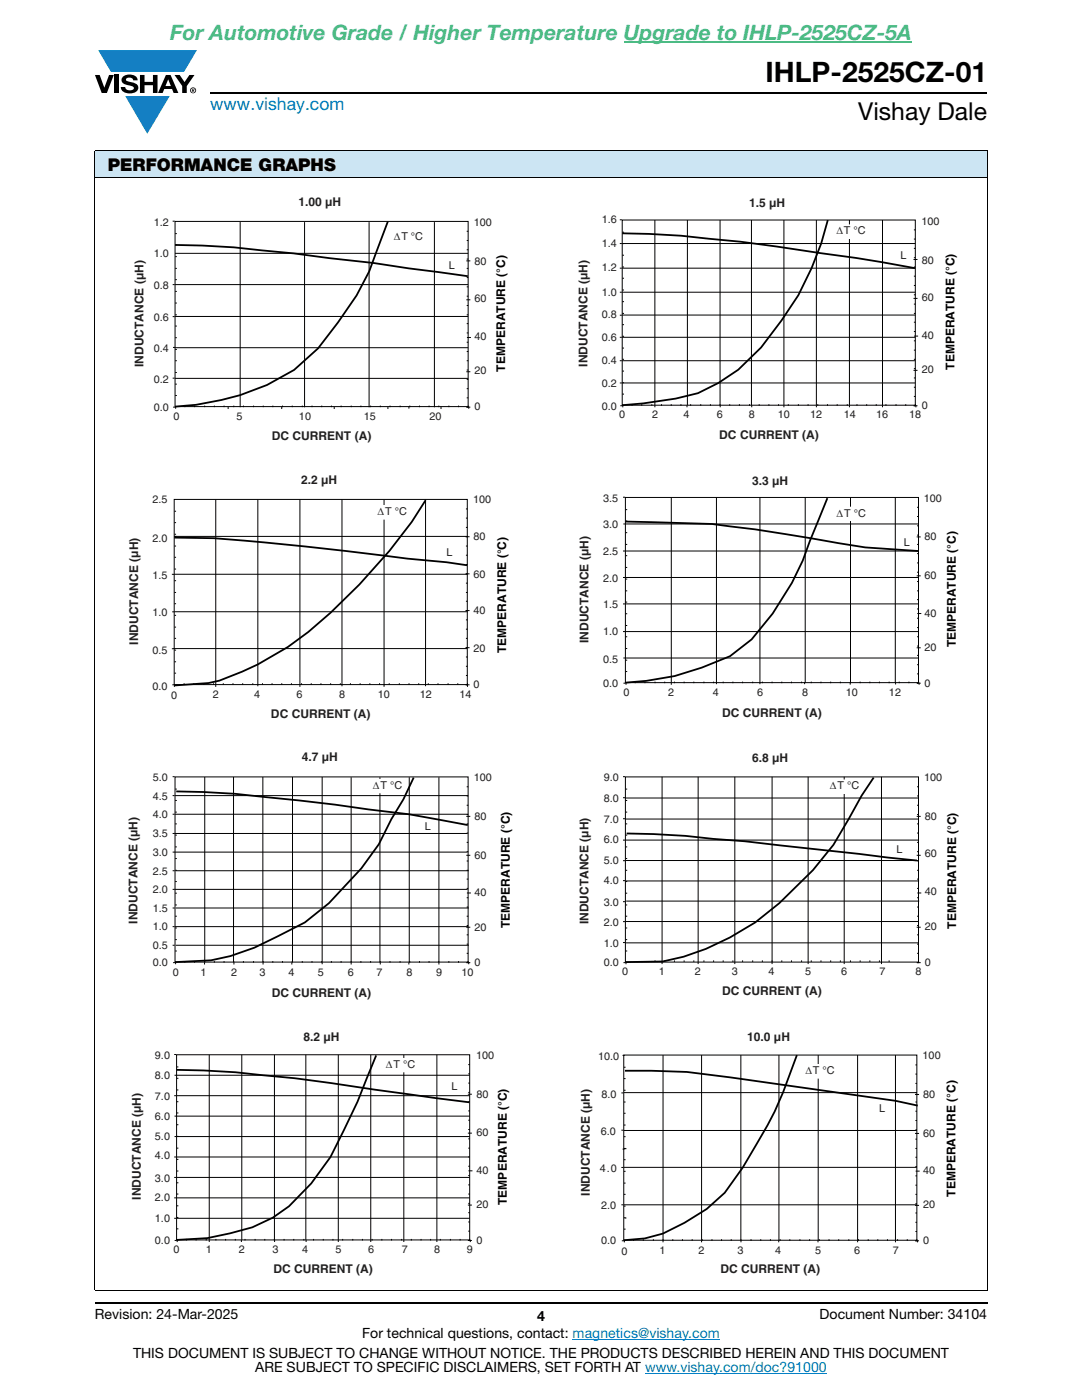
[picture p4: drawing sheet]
<svg xmlns="http://www.w3.org/2000/svg" width="216mm" height="279mm" viewBox="0 0 216 279" stroke-linecap="round" stroke-linejoin="round" font-family="sans-serif">
<g fill="#147fc3">
<path d="M19.6 10h19.7l-2.6 4.3h-1.1h-13.5z"/>
<path d="M25 19.2h8.9l-4.5 7.5z"/>
</g>
<g fill="#000">
<path d="M18.9 15h1l.9 2.5 1-2.5h.9l-1.4 3.6h-1zM22.9 15h.9v3.6h-.9zM24.6 15.3a2.1 2.1 0 0 1 2.8 .3l.1 .4h-.9a.79 .79 0 0 0-.7-.5 .79 .79 0 0 0-.8 .4l.3 .3 1 .2a1.08 1.08 0 0 1 1.2 1 1.08 1.08 0 0 1-1.1 1.2 1.73 1.73 0 0 1-2.4-1.2h.9a.96 .96 0 0 0 .8 .6 .96 .96 0 0 0 .9-.4 1.31 1.31 0 0 0-1.2-.6 1.03 1.03 0 0 1-1.1-.6 1.03 1.03 0 0 1 .2-1.1zM27.9 15h.9v1.3h1.7v-1.3h.9v3.6h-.9v-1.6h-1.7v1.6h-.9zM34.8 15h1.1l.9 1.4 1-1.4h1l-1.5 2.2v1.4h-.9v-1.4z"/>
<path d="M33.6 15.9l.5 1.3h-1.1zM33.1 15l-1.6 3.6h1l.3-.8h1.5l.3 .8h1l-1.6-3.6z"/>
<path d="M38.4 17.8h.2v.2h-.2zM38.3 17.7v.7h.1v-.3l.4 .3-.2-.3 .2-.2-.1-.2z"/>
<path d="M38.1 18a.46 .46 0 0 1 .9 0 .46 .46 0 0 1-.9 0zM37.9 18a.6 .6 0 0 0 1.2 0 .6 .6 0 0 0-1.2 0z"/>
</g>
<path d="M42 18.6h155M18.9 260h178.1" fill="none" stroke="#000" stroke-width=".36"/>
<path d="M124.5 8.3h57.4" fill="none" stroke="#4cbb84" stroke-width=".21"/>
<path d="M114.3 267.3h29.3M128.7 274h36.3" fill="none" stroke="#007ec4" stroke-width=".2"/>
<path d="M18.9 30h178.1v5.5h-178.1z" fill="#cce5f3"/>
<path d="M18.9 30h178.1M18.9 35.5h178.1M18.9 30.1v227.3M197 30.1v227.3M18.9 257.5h178.1" fill="none" stroke="#000" stroke-width=".2"/>
<path d="M34.9 44.2h58.5v36.9h-58.5z" fill="#fff"/>
<g fill="none" stroke="#000" stroke-width=".2">
<path d="M34.5 44.1h.4M34.5 56.8h.4M34.9 44.2h58.5v36.9h-58.5zM34.9 56.8h58.5M34.9 50.6h58.5M35 53.6h.3M35 46.6h.3M35 48.9h.3M35 51.2h.3M35 55.8h.3M35 58.2h.3M47.9 44.3v37"/>
<path d="M60.8 44.3v37M73.6 44.3v37M86.7 44.3v37M93.1 52.1h.8M93.1 59.8h.8M93.1 46.2h.3M93.1 48h.3M93.1 49.8h.3M93.1 51.7h.3M93.1 53.6h.3M93.1 55.4h.3M93.1 57.3h.3"/>
<path d="M93.1 59.1h.3M34.5 63.2h.4M34.5 75.5h.4M34.5 69.3h.4M34.9 63.2h58.5M34.9 75.5h58.5M34.9 69.4h58.5M35 62.8h.3M35 72h.3M35 60.5h.3M35 65.1h.3M35 67.4h.3"/>
<path d="M35 69.7h.3M35 74.3h.3M35 76.7h.3M35 78.9h.3M93.1 74.2h.8M93.1 61h.3M93.1 62.8h.3M93.1 64.6h.3M93.1 66.4h.3M93.1 68.3h.3M93.1 70.2h.3M93.1 72h.3"/>
<path d="M93.1 73.8h.3M93.1 75.7h.3M93.1 77.6h.3M93.1 79.4h.3M93.2 67.4h.8M34.5 81.3h.5M35 81.2v.4M36.9 80.9v.4M38.8 80.9v.4M40.8 80.9v.4M42.8 80.9v.4M44.7 80.9v.4"/>
<path d="M45.5 81.2v.4M46.6 80.9v.4M48.6 80.9v.4M50.6 80.9v.4M52.5 80.9v.4M54.4 80.9v.4M56.2 81.2v.4M56.4 80.9v.4M58.3 80.9v.4M60.3 80.9v.4M62.3 80.9v.4M64.2 80.9v.4"/>
<path d="M66.1 80.9v.4M66.7 81.2v.4M68.1 80.9v.4M70.1 80.9v.4M72 80.9v.4M74 80.9v.4M75.9 80.9v.4M77.4 81.2v.4M77.8 80.9v.4M79.8 80.9v.4M81.6 81.1v.4M81.8 80.9v.4"/>
<path d="M83.7 80.9v.4M85.6 80.9v.4M87.6 80.9v.4M88 81.2v.4M89.6 80.9v.4M91.5 80.9v.4M93.1 81.3h.8M93.4 80.9v.4M93.5 81.2v.4"/>
</g>
<path d="M34.9 48.9l5.4 .1 6.4 .4 11.9 1.2 15.9 1.9 18.8 2.6M77.4 44.2l-3.7 10-2.5 4.8-3.8 5.4-3.9 5.1-4.8 4.3a47.9 47.9 0 0 1-23.8 7.3" fill="none" stroke="#000" stroke-width=".36"/>
<path d="M77.8 46h6.3v2.7h-6.3z" fill="#fff"/>
<path d="M77.8 46h6.3v2.7h-6.3z" fill="none" stroke="#fff" stroke-width=".24"/>
<path d="M124.2 43.9h58.4v37h-58.4z" fill="#fff"/>
<g fill="none" stroke="#000" stroke-width=".2">
<path d="M123.7 48.6h.4M123.7 53.5h.4M123.7 43.9h.4M123.7 58.3h.4M124.2 58.3h58.4M124.2 43.9h58.4v37h-58.4zM124.2 48.6h58.4M124.2 53.5h58.4M124.2 53.3h.3M124.2 46.3h.3M124.2 50.9h.3M124.2 55.5h.3"/>
<path d="M124.2 57.9h.3M130.7 43.9v37.4M137.2 43.9v37M143.7 43.9v37.1M149.9 43.9v37M156.4 43.9v37.4M162.9 43.9v37.4M169.5 43.9v37.4M176.1 43.9v37.4M182.3 51.8h.8M182.3 59.6h.8M182.4 45.9h.3"/>
<path d="M182.4 47.7h.3M182.4 49.6h.3M182.4 51.4h.3M182.4 53.3h.3M182.4 55.1h.3M182.4 57h.3M182.4 58.8h.3M123.7 72h.4M123.7 67.3h.4M123.7 62.9h.4M123.7 76.4h.4M124.2 67.3h58.4"/>
<path d="M124.2 76.4h58.4M124.2 62.9h58.4M124.2 72h58.4M124.2 67.1h.3M124.2 62.5h.3M124.2 71.7h.3M124.2 60.2h.3M124.2 64.8h.3M124.2 69.5h.3M124.2 74.1h.3M124.2 76.4h.3M124.2 78.7h.3"/>
<path d="M182.3 73.9h.8M182.4 60.7h.3M182.4 62.5h.3M182.4 64.3h.3M182.4 66.2h.3M182.4 68h.3M182.4 69.9h.3M182.4 71.7h.3M182.4 73.6h.3M182.4 75.4h.3M182.4 77.3h.3M182.4 79.1h.3"/>
<path d="M182.4 67.1h.8M123.8 81h.4M124.3 80.9v.4M126.1 80.7v.3M128.1 80.7v.3M130.1 80.7v.3M132 80.7v.3M133.9 80.7v.3M135.9 80.7v.3M137.1 80.9v.4M137.8 80.7v.3M139.8 80.7v.3"/>
<path d="M141.8 80.7v.3M143.7 80.9v.4M145.6 80.7v.3M147.5 80.7v.3M149.6 80.7v.3M150 80.9v.4M151.5 80.7v.3M153.4 80.7v.3M155.4 80.7v.3M157.3 80.7v.3M159.3 80.7v.3M161.2 80.7v.3"/>
<path d="M163.2 80.7v.3M165.1 80.7v.3M167 80.7v.3M169.1 80.7v.3M171 80.7v.3M172.9 80.7v.3M174.8 80.7v.3M176.8 80.7v.3M178.8 80.7v.3M180.7 80.7v.3M182.3 81h.8M182.7 80.7v.3"/>
<path d="M182.8 80.9v.4"/>
</g>
<path d="M124.2 46.6l5.4 .1 6.3 .3a340.1 340.1 0 0 1 27.8 3.5l7.1 1 11.8 2M165.2 43.9a56.6 56.6 0 0 1-9.3 20.1l-4 5.4-4.6 4.4-4 2.6-4 2.1-4.5 1-6.4 1-4.2 .4" fill="none" stroke="#000" stroke-width=".36"/>
<path d="M166.1 44.9h6.3v2.6h-6.3z" fill="#fff"/>
<path d="M166.1 44.9h6.3v2.6h-6.3z" fill="none" stroke="#fff" stroke-width=".24"/>
<path d="M34.8 99.7h58.4v36.9h-58.4z" fill="#fff"/>
<g fill="none" stroke="#000" stroke-width=".2">
<path d="M34.8 99.7h58.4v36.9h-58.4zM43.1 99.7l-.1 37.4M51.4 99.7v37.3M59.8 99.7v37.4M68.2 99.7v37.3M76.6 99.8v37.3M84.9 99.7v37.2M34.3 114.6h.5M34.8 114.6h58.5M34.8 109h.3M34.8 118.2h.3M34.8 102h.3"/>
<path d="M34.8 104.3h.3M34.8 106.6h.3M34.8 111.2h.3M34.8 113.6h.3M34.8 115.9h.3M92.9 107.1h.8M92.9 114.5h.8M93 101.6h.3M93 103.4h.3M93 105.3h.3M93 109h.3M93 110.8h.3"/>
<path d="M93 112.7h.3M93 116.4h.3M93 118.2h.3M93 120h.3M93.3 107.1h-58.5M34.4 122.1h.4M34.4 136.7h.4v.4M34.7 129.4h58.5M34.8 122.1h58.5M34.8 129.4l-.5 .1M34.8 127.4h.3M34.8 120.5h.3"/>
<path d="M34.8 122.8h.3M34.8 125.2h.3M34.8 129.7h.3M34.8 132.1h.3M34.8 134.3h.3M36.7 136.4v.3M38.7 136.4v.3M40.7 136.4v.3M42.6 136.4v.3M44.6 136.4v.3M46.5 136.4v.3M48.4 136.4v.3"/>
<path d="M50.4 136.4v.3M52.4 136.4v.3M54.3 136.4v.3M56.2 136.4v.3M58.2 136.4v.3M60.2 136.4v.3M62.1 136.4v.3M64 136.4v.3M66 136.4v.3M67.9 136.4v.3M69.9 136.4v.3M71.9 136.4v.3"/>
<path d="M73.8 136.4v.3M75.7 136.4v.3M77.7 136.4v.3M79.7 136.4v.3M81.6 136.4v.3M83.6 136.4v.3M85.5 136.4v.3M87.4 136.4v.3M89.4 136.4v.3M91.3 136.4v.3M92.9 121.9h.8M92.9 129.3h.8"/>
<path d="M92.9 136.7h.8M93 123.7h.3M93 125.6h.3M93 127.4h.3M93 131.1h.3M93 133h.3M93 134.8h.3M93.3 136.4v.7"/>
</g>
<path d="M84.9 99.9a107 107 0 0 1-23.4 26.2 59.1 59.1 0 0 1-17.7 9.7l-2.2 .5-6.8 .5M34.8 107.3a190 190 0 0 1 17.5 .9l14.5 1.5 14.5 1.8 7.8 .7 4.1 .6" fill="none" stroke="#000" stroke-width=".36"/>
<path d="M74.6 101h6.3v2.6h-6.3z" fill="#fff"/>
<path d="M74.6 101h6.3v2.6h-6.3z" fill="none" stroke="#fff" stroke-width=".24"/>
<path d="M124.8 99.3h58.5v36.9h-58.5z" fill="#fff"/>
<g fill="none" stroke="#000" stroke-width=".2">
<path d="M124.3 99.2h.4M124.8 99.3h58.5v36.9h-58.5zM133.9 99.3v37.4M143 99.3v37.2M151.6 99.3v37.2M160.7 99.3v36.9M169.7 99.3v37M178.6 99.3v37M124.3 115.2h.4M124.3 110h.4M124.8 115.2h58.5M124.8 110h58.5"/>
<path d="M124.8 108.7h.4M124.8 117.9h.4M124.8 101.7h.4M124.8 104h.4M124.8 106.3h.4M124.8 110.9h.4M124.8 113.2h.4M124.8 115.6h.4M182.9 107.2h.8M182.9 114.9h.8M183 101.2h.3M183 103.1h.3"/>
<path d="M183 104.9h.3M183 106.8h.3M183 108.7h.3M183 110.5h.3M183 112.3h.3M183 114.2h.3M183 116.1h.3M183 117.9h.3M183 119.7h.3M183.3 104.6h-58.9M124.3 120.5h.4M124.3 126h.4"/>
<path d="M124.4 131.3h.4M124.4 136.3h.4M124.8 126h58.5M124.8 131.3h58.5M124.8 120.5h58.5M124.8 122.5h.4M124.8 127.1h.4M124.8 120.2h.4M124.8 124.8h.4M124.8 129.4h.4M124.8 131.7h.4M124.8 134h.4"/>
<path d="M124.9 136.2v.5M126.8 136v.3M128.7 136v.3M130.7 136v.3M132.6 136v.3M134.6 136v.3M136.5 136v.3M138.4 136v.3M140.5 136v.3M142.4 136v.3M144.3 136v.3M146.2 136v.3"/>
<path d="M148.2 136v.3M150.2 136v.3M152.1 136v.3M154.1 136v.3M156 136v.3M157.9 136v.3M159.9 136v.3M160.6 136.1v.4M161.9 136v.3M163.8 136v.3M165.7 136v.3M167.7 136v.3"/>
<path d="M169.7 136.2v.4M171.6 136v.3M173.6 136v.3M175.5 136v.3M177.4 136v.3M178.7 136.2v.4M179.4 136v.3M181.4 136v.3M182.9 129.3h.8M182.9 136.3h.8M183 121.5h.3M183 123.4h.3"/>
<path d="M183 125.2h.3M183 127.1h.3M183 128.9h.3M183 130.8h.3M183 132.7h.3M183 134.5h.3M183 122.4h.8M183.3 136v.3M183.4 136.2v.5"/>
</g>
<path d="M165.1 99.4l-3.5 8.5a53.7 53.7 0 0 1-11.6 19.7l-4.3 3.4a51.4 51.4 0 0 1-20.9 5.2M124.8 104.1l17.3 .5a556.2 556.2 0 0 1 30.5 4.6l10.6 .8" fill="none" stroke="#000" stroke-width=".36"/>
<path d="M166.1 101.2h6.4v2.7h-6.4z" fill="#fff"/>
<path d="M166.1 101.2h6.4v2.7h-6.4z" fill="none" stroke="#fff" stroke-width=".24"/>
<path d="M34.9 155.1h58.5v36.9h-58.5z" fill="#fff"/>
<g fill="none" stroke="#000" stroke-width=".2">
<path d="M34.4 155h.5M34.4 158.8h.5M34.9 155h58.5v37h-58.5zM34.9 158.8h58.5M34.9 157.5h.4M34.9 159.8h.4M40.9 155.1l-.1 37M46.6 155.1v36.9M52.4 155.1v36.9M58.4 155.1v36.9M64.3 155.1v37.3M70.1 155.1v37.4"/>
<path d="M75.8 155.1v37M81.7 155.1v37M87.6 155.1v37.4M93.1 157h.3M93.1 158.8h.3M34.4 162.5h.5M34.4 173.8h.5M34.4 177.5h58.9M34.9 162.5h58.5M34.9 178.3h.4M34.9 164.4h.4M34.9 173.7h.4"/>
<path d="M34.9 162.1h.4M34.9 166.7h.4M34.9 169h.4M34.9 171.3h.4M34.9 175.9h.4M35 173.8h58.5M93 162.9h.8M93 170.7h.8M93.1 160.7h.3M93.1 162.6h.3M93.1 164.4h.3M93.1 166.3h.3"/>
<path d="M93.1 168.1h.3M93.1 170h.3M93.1 171.8h.3M93.1 173.7h.3M93.1 175.4h.3M93.1 177.3h.3M93.1 179.2h.3M93.2 178.2h.8M93.3 166.3h-58.9M93.3 170.1h-58.9M34.4 184.9h.5M34.4 188.6h.5"/>
<path d="M34.4 181.2h.5M34.5 192.1h.4M34.9 184.9h58.5M34.9 182.9h.4M34.9 180.6h.4M34.9 185.2h.4M34.9 187.5h.4M34.9 189.8h.4M35 192v.4M35.1 181.2h58.5M35.1 188.6h58.5M36.9 191.8v.3"/>
<path d="M38.8 191.8v.3M40.8 192.1v.4M42.8 191.8v.3M44.7 191.8v.3M46.6 191.8v.3M46.7 192.1v.4M48.6 191.8v.3M50.6 191.8v.3M52.5 192.1v.4M52.5 191.8v.3M54.4 191.8v.3M56.4 191.8v.3"/>
<path d="M58.2 192.1v.4M58.3 191.8v.3M60.3 191.8v.3M62.3 191.8v.3M64.2 191.8v.3M66.1 191.8v.3M68.1 191.8v.3M72 191.8v.3M73.9 191.8v.3M75.9 191.8v.7M77.8 191.8v.3M79.8 191.8v.3"/>
<path d="M81.6 192.1v.4M81.8 191.8v.3M83.7 191.8v.3M85.6 191.8v.3M87.5 191.8v.3M89.6 191.8v.3M91.5 191.8v.3M93 185.1h.8M93 192.1h.8M93.1 181h.3M93.1 182.9h.3M93.1 184.7h.3"/>
<path d="M93.1 186.6h.3M93.1 188.4h.3M93.1 190.3h.3M93.4 191.8v.3M93.5 192v.4"/>
</g>
<path d="M35.2 157.9l5.4 .2 6.3 .3a531.9 531.9 0 0 1 26.6 3.1l8.1 1 11.7 2.2M82.5 155.2l-2 4.3-2.4 4-2.5 5-3.5 4.8-6.5 7-4.8 3.8-10 5-4.8 1.7-3.9 .9-7.2 .3" fill="none" stroke="#000" stroke-width=".36"/>
<path d="M73.6 155.6h6.3v2.6h-6.3z" fill="#fff"/>
<path d="M73.6 155.6h6.3v2.6h-6.3z" fill="none" stroke="#fff" stroke-width=".24"/>
<path d="M124.8 155h58.5v37h-58.5z" fill="#fff"/>
<g fill="none" stroke="#000" stroke-width=".2">
<path d="M124.3 159.2h.4M124.3 155h.4M124.8 159.3h58.5M124.8 155h58.5v37h-58.5zM124.8 157.5h.4M124.8 159.8h.4M132.1 155v37.4M139.3 155v37.4M146.6 155v37.4M154.1 155v37.4M161.3 155v37.4M168.5 155v37.4"/>
<path d="M175.9 155v37.4M183 157h.3M183 158.8h.3M124.3 167.7h.4M124.3 171.8h.4M124.3 175.8h.4M124.3 180h.4M124.3 163.4h.4M124.8 171.7h58.5M124.8 163.5h58.5M124.8 167.7h58.5M124.8 178.3h.4"/>
<path d="M124.8 164.4h.4M124.8 173.7h.4M124.8 162.1h.4M124.8 166.7h.4M124.8 169h.4M124.8 171.3h.4M124.8 175.9h.4M124.9 175.8h58.5M124.9 179.8h58.5M182.9 162.9h.8M182.9 170.7h.8M183 160.7h.3"/>
<path d="M183 162.6h.3M183 164.4h.3M183 166.3h.3M183 168.1h.3M183 170h.3M183 171.8h.3M183 173.7h.3M183 175.4h.3M183 177.3h.3M183 179.2h.3M183 178.2h.8M124.3 183.9h.4"/>
<path d="M124.3 188.1h.4M124.4 192.1h.4M124.8 182.9h.4M124.8 180.6h.4M124.8 185.2h.4M124.8 187.5h.4M124.8 189.8h.4M124.8 183.9h58.5M124.8 188.2h58.5M124.9 192v.4M130.7 191.7v.3M132.6 191.7v.3"/>
<path d="M134.6 191.7v.3M136.5 191.7v.3M138.4 191.7v.3M140.5 191.7v.3M142.4 191.7v.3M144.3 191.7v.3M146.2 191.7v.3M148.2 191.7v.3M150.2 191.7v.3M152.1 191.7v.3M156 191.7v.3M157.9 191.7v.3"/>
<path d="M159.9 191.7v.3M161.9 191.7v.3M163.8 191.7v.3M165.8 191.7v.3M167.7 191.7v.3M169.7 191.7v.3M171.6 191.7v.3M173.6 191.7v.3M175.5 191.7v.3M177.4 191.7v.3M182.9 185.1h.8M182.9 192.1h.8"/>
<path d="M183 181h.3M183 182.9h.3M183 184.7h.3M183 186.6h.3M183 188.4h.3M183 190.3h.3M183.3 191.8v.3h-.3"/>
</g>
<path d="M174.3 155.2l-2.4 3.6-5.6 9.8-4.1 5.1-6.7 6.6a49.8 49.8 0 0 1-23.3 11.6l-7.4 .1M125 166.3l5.4 .2 6.4 .3 11.9 1.1 34.3 3.8" fill="none" stroke="#000" stroke-width=".36"/>
<path d="M164.8 155.7h6.3v2.6h-6.3z" fill="#fff"/>
<path d="M164.8 155.7h6.3v2.6h-6.3z" fill="none" stroke="#fff" stroke-width=".24"/>
<path d="M35.2 210.5h58.5v37h-58.5z" fill="#fff"/>
<g fill="none" stroke="#000" stroke-width=".2">
<path d="M34.8 218.7h.4M34.8 210.5h.4M35.2 210.5h58.5v37h-58.5zM35.2 218.7h58.5M35.3 219.9h.3M35.3 212.9h.3M35.3 215.2h.3M35.3 217.5h.3M41.8 210.5v37.4M48.2 210.5v37M54.8 210.5v37.4M61 210.5v37"/>
<path d="M67.5 210.5v37.4M74 210.5v37.4M80.6 210.5v37.4M87.2 210.5v37.4M93.4 218.4h.8M93.4 212.5h.3M93.4 214.3h.3M93.4 216.2h.3M93.4 218h.3M93.4 219.9h.3M93.7 214.6h-58.9M34.8 230.9h.4"/>
<path d="M34.8 235h.4M34.8 239.1h.4M34.8 222.7h58.9M34.8 226.8h58.9M35.2 239.1h58.5M35.2 235h58.5M35.3 229.1h.3M35.3 238.3h.3M35.3 222.1h.3M35.3 224.5h.3M35.3 226.8h.3M35.3 231.4h.3"/>
<path d="M35.3 233.7h.3M35.3 236.1h.3M93.4 226.1h.8M93.4 221.7h.3M93.4 223.6h.3M93.4 225.4h.3M93.4 227.3h.3M93.4 229.1h.3M93.4 232.8h.3M93.4 234.6h.3M93.4 236.5h.3M93.4 238.3h.3"/>
<path d="M93.5 233.7h.8M93.7 230.9h-58.5M34.8 243.1h.4M34.8 247.6h.5M35.2 243.1h58.5M35.3 240.6h.3M35.3 243h.3M35.3 245.2h.3M35.4 247.5v.4M37.2 247.3v.3M39.1 247.3v.3M41.1 247.3v.3"/>
<path d="M43.1 247.3v.3M45 247.3v.3M47 247.3v.3M48.2 247.5v.4M48.9 247.3v.3M50.9 247.3v.3M52.8 247.3v.3M54.7 247.3v.3M56.7 247.3v.3M58.6 247.3v.3M60.6 247.3v.3M61.1 247.5v.4"/>
<path d="M62.6 247.3v.3M64.5 247.3v.3M66.4 247.3v.3M68.4 247.3v.3M70.4 247.3v.3M72.3 247.3v.3M74.3 247.3v.3M76.2 247.3v.3M78.1 247.3v.3M80.1 247.3v.3M82.1 247.3v.3M84 247.3v.3"/>
<path d="M85.9 247.3v.3M87.9 247.3v.3M89.9 247.3v.3M91.8 247.3v.3M93.4 240.5h.8M93.4 247.6h.8M93.4 240.2h.3M93.4 242h.3M93.4 243.9h.3M93.4 245.7h.3M93.7 247.3v.3M93.8 247.5v.4"/>
</g>
<path d="M35.2 213.5l5.4 .1 6.4 .4a340.1 340.1 0 0 1 27.8 3.5l18.9 2.5M75.1 210.6l-3.8 9.3-5.4 11-3.8 5.3-4.4 4.5-3.3 2.3-4.1 1.9-4.4 1.2-4.5 1-6.2 .4" fill="none" stroke="#000" stroke-width=".36"/>
<path d="M76.2 211.3h6.3v2.6h-6.3z" fill="#fff"/>
<path d="M76.2 211.3h6.3v2.6h-6.3z" fill="none" stroke="#fff" stroke-width=".24"/>
<path d="M124.5 210.6h58.4v36.9h-58.4z" fill="#fff"/>
<g fill="none" stroke="#000" stroke-width=".2">
<path d="M124 218.1h.4M124.2 210.6h.4M124.5 210.6h58.4v36.9h-58.4zM124.5 218.1h58.4M124.5 219.9h.3M124.5 213h.3M124.5 215.3h.3M124.5 217.6h.3M132.3 210.6v37.3M140 210.6v37.3M147.8 210.6v36.9M155.4 210.6v36.9"/>
<path d="M163.3 210.6v36.9M171.1 210.6v37.3M178.7 210.6v37.3M182.6 218.4h.8M182.7 212.5h.3M182.7 214.4h.3M182.7 216.2h.3M182.7 218.1h.3M182.7 219.9h.3M124 233h.4M124 225.6h.4M124.2 229.3h.4"/>
<path d="M124.5 225.6h58.4M124.5 233h58.4M124.5 229.2h.3M124.5 238.4h.3M124.5 222.2h.3M124.5 224.5h.3M124.5 226.8h.3M124.5 231.4h.3M124.5 233.8h.3M124.5 236.1h.3M124.7 229.2h.3M182.6 226.2h.8"/>
<path d="M182.7 221.8h.3M182.7 223.6h.3M182.7 225.5h.3M182.7 227.3h.3M182.7 229.2h.3M182.7 231h.3M182.7 232.8h.3M182.7 234.7h.3M182.7 236.5h.3M182.7 238.4h.3M182.7 233.7h.8M124 240.4h.4"/>
<path d="M124.1 247.6h.4M124.5 240.4h58.4M124.5 240.7h.3M124.5 243h.3M124.5 245.3h.3M124.6 247.5v.4M124.7 243.1h.3M126.4 247.3v.3M128.4 247.3v.3M130.4 247.3v.3M134.2 247.3v.3M136.2 247.3v.3"/>
<path d="M138.1 247.3v.3M140.1 247.3v.3M142.1 247.3v.3M144 247.3v.3M145.9 247.3v.3M147.8 247.3l.1 .6M149.9 247.3v.3M151.8 247.3v.3M153.7 247.3v.3M155.4 247.5v.4M155.7 247.3v.3M157.6 247.3v.3"/>
<path d="M159.6 247.3v.3M161.5 247.3v.3M163.2 247.5v.4M163.5 247.3v.3M165.4 247.3v.3M167.4 247.3v.3M169.4 247.3v.3M171.3 247.3v.3M173.2 247.3v.3M175.2 247.3v.3M177.1 247.3v.3M179.1 247.3v.3"/>
<path d="M181 247.3v.3M182.6 240.6h.8M182.6 247.6h.8M182.7 240.2h.3M182.7 242.1h.3M182.7 243.9h.3M182.7 245.8h.3M183 247.3v.3M183.1 247.5v.4"/>
</g>
<path d="M124.7 213.7h5.3l7.1 .2 8.6 1.1 33 4.7 4.4 .9M159 210.6a74 74 0 0 1-8 17.7l-2.8 4.7-3.6 5-3.6 3.3-4.4 2.7-4.3 2.2-3.6 1-4.2 .3" fill="none" stroke="#000" stroke-width=".36"/>
<path d="M159.9 212.5h6.3v2.6h-6.3z" fill="#fff"/>
<path d="M159.9 212.5h6.3v2.6h-6.3z" fill="none" stroke="#fff" stroke-width=".24"/>
<text font-size="5.6" x="152.8" y="16.4">IHLP-2525CZ-01</text>
<text font-size="4.9" x="171.3" y="24">Vishay Dale</text>
<text font-size="4.2" fill="#4cbb84" x="34" y="8">For Automotive Grade / Higher Temperature Upgrade to IHLP-2525CZ-5A</text>
<text font-size="3.5" fill="#007ec4" x="42" y="21.9">www.vishay.com</text>
<text font-size="3.5" x="21.5" y="34.1">PERFORMANCE GRAPHS</text>
<g font-size="2.8">
<text x="18.9" y="263.3">Revision: 24-Mar-2025</text>
<text x="107.2" y="263.6">4</text>
<text x="163.6" y="263.3">Document Number: 34104</text>
<text x="72.3" y="267.1">For technical questions, contact: magnetics@vishay.com</text>
<text x="26.5" y="271">THIS DOCUMENT IS SUBJECT TO CHANGE WITHOUT NOTICE. THE PRODUCTS DESCRIBED HEREIN AND THIS DOCUMENT</text>
<text x="50.9" y="273.8">ARE SUBJECT TO SPECIFIC DISCLAIMERS, SET FORTH AT www.vishay.com/doc?91000</text>
</g>
<g font-size="2.4" fill="#231f20">
<text x="59.6" y="41.1">1.00 µH</text>
<text x="149.5" y="41.2">1.5 µH</text>
<text x="28.6" y="73.2" transform="rotate(-90 28.6 73.2)">INDUCTANCE (µH)</text>
<text x="117.3" y="73.2" transform="rotate(-90 117.3 73.2)">INDUCTANCE (µH)</text>
<text x="54.2" y="87.8">DC CURRENT (A)</text>
<text x="143.5" y="87.7">DC CURRENT (A)</text>
<text x="60.1" y="96.6">2.2 µH</text>
<text x="150.1" y="96.8">3.3 µH</text>
<text x="27.6" y="128.6" transform="rotate(-90 27.6 128.6)">INDUCTANCE (µH)</text>
<text x="117.5" y="128.3" transform="rotate(-90 117.5 128.3)">INDUCTANCE (µH)</text>
<text x="54.1" y="143.3">DC CURRENT (A)</text>
<text x="144.1" y="143">DC CURRENT (A)</text>
<text x="60.2" y="151.9">4.7 µH</text>
<text x="150.1" y="152.2">6.8 µH</text>
<text x="27.4" y="184.3" transform="rotate(-90 27.4 184.3)">INDUCTANCE (µH)</text>
<text x="117.5" y="184.5" transform="rotate(-90 117.5 184.5)">INDUCTANCE (µH)</text>
<text x="54.2" y="198.9">DC CURRENT (A)</text>
<text x="144.1" y="198.7">DC CURRENT (A)</text>
<text x="60.5" y="207.8">8.2 µH</text>
<text x="149.1" y="207.8">10.0 µH</text>
<text x="28.1" y="239.4" transform="rotate(-90 28.1 239.4)">INDUCTANCE (µH)</text>
<text x="117.7" y="238.7" transform="rotate(-90 117.7 238.7)">INDUCTANCE (µH)</text>
<text x="54.6" y="254">DC CURRENT (A)</text>
<text x="143.8" y="254.1">DC CURRENT (A)</text>
</g>
<g font-size="2.4">
<text x="100.8" y="74.2" transform="rotate(-90 100.8 74.2)">TEMPERATURE (°C)</text>
<text x="190.4" y="73.8" transform="rotate(-90 190.4 73.8)">TEMPERATURE (°C)</text>
<text x="101" y="130.4" transform="rotate(-90 101 130.4)">TEMPERATURE (°C)</text>
<text x="190.8" y="129.2" transform="rotate(-90 190.8 129.2)">TEMPERATURE (°C)</text>
<text x="101.8" y="185.2" transform="rotate(-90 101.8 185.2)">TEMPERATURE (°C)</text>
<text x="190.8" y="185.4" transform="rotate(-90 190.8 185.4)">TEMPERATURE (°C)</text>
<text x="190.7" y="238.8" transform="rotate(-90 190.7 238.8)">TEMPERATURE (°C)</text>
<text x="101.1" y="240.5" transform="rotate(-90 101.1 240.5)">TEMPERATURE (°C)</text>
</g>
<g font-size="2.2" fill="#231f20">
<text x="30.7" y="45">1.2</text>
<text x="78.6" y="47.9">ΔT °C</text>
<text x="94.6" y="45">100</text>
<text x="120.1" y="44.4">1.6</text>
<text x="166.9" y="46.8">ΔT °C</text>
<text x="183.9" y="44.9">100</text>
<text x="30.7" y="51.3">1.0</text>
<text x="89.5" y="53.7">L</text>
<text x="94.7" y="52.8">80</text>
<text x="120.1" y="49.3">1.4</text>
<text x="179.7" y="51.7">L</text>
<text x="184" y="52.7">80</text>
<text x="30.7" y="57.6">0.8</text>
<text x="120.1" y="59">1.0</text>
<text x="120.1" y="54.1">1.2</text>
<text x="30.7" y="64.1">0.6</text>
<text x="94.7" y="60.3">60</text>
<text x="120.1" y="63.5">0.8</text>
<text x="184" y="60.1">60</text>
<text x="30.7" y="70.2">0.4</text>
<text x="94.7" y="67.8">40</text>
<text x="120.1" y="68">0.6</text>
<text x="184" y="67.7">40</text>
<text x="30.7" y="76.4">0.2</text>
<text x="94.7" y="74.7">20</text>
<text x="120.1" y="72.7">0.4</text>
<text x="120.1" y="77.2">0.2</text>
<text x="184" y="74.5">20</text>
<text x="30.7" y="82">0.0</text>
<text x="34.6" y="83.8">0</text>
<text x="47.2" y="83.7">5</text>
<text x="59.7" y="83.7">10</text>
<text x="72.6" y="83.7">15</text>
<text x="85.7" y="83.7">20</text>
<text x="94.7" y="81.9">0</text>
<text x="120.1" y="81.8">0.0</text>
<text x="123.5" y="83.4">0</text>
<text x="130.1" y="83.4">2</text>
<text x="136.4" y="83.4">4</text>
<text x="143.1" y="83.4">6</text>
<text x="149.4" y="83.4">8</text>
<text x="155.2" y="83.4">10</text>
<text x="161.6" y="83.4">12</text>
<text x="168.3" y="83.4">14</text>
<text x="174.8" y="83.4">16</text>
<text x="181.4" y="83.4">18</text>
<text x="184" y="81.7">0</text>
<text x="30.4" y="100.4">2.5</text>
<text x="94.4" y="100.4">100</text>
<text x="120.4" y="100.2">3.5</text>
<text x="184.4" y="100.1">100</text>
<text x="75.4" y="102.8">Δ</text>
<text x="76.8" y="102.8">T °C</text>
<text x="94.5" y="107.8">80</text>
<text x="120.4" y="105.4">3.0</text>
<text x="166.9" y="103.1">ΔT °C</text>
<text x="184.5" y="107.9">80</text>
<text x="30.4" y="108.1">2.0</text>
<text x="89.1" y="111">L</text>
<text x="120.4" y="110.7">2.5</text>
<text x="180.3" y="108.9">L</text>
<text x="30.4" y="115.6">1.5</text>
<text x="94.5" y="115.4">60</text>
<text x="120.4" y="116.1">2.0</text>
<text x="184.5" y="115.6">60</text>
<text x="30.4" y="123">1.0</text>
<text x="94.5" y="122.5">40</text>
<text x="120.4" y="121.4">1.5</text>
<text x="184.5" y="123.1">40</text>
<text x="30.4" y="130.4">0.5</text>
<text x="94.5" y="130.1">20</text>
<text x="120.4" y="126.8">1.0</text>
<text x="184.5" y="130">20</text>
<text x="30.4" y="137.6">0.0</text>
<text x="94.5" y="137.3">0</text>
<text x="120.4" y="132.3">0.5</text>
<text x="120.4" y="137.1">0.0</text>
<text x="184.5" y="137.2">0</text>
<text x="34.1" y="139.5">0</text>
<text x="42.5" y="139.3">2</text>
<text x="50.7" y="139.3">4</text>
<text x="59.2" y="139.3">6</text>
<text x="67.7" y="139.3">8</text>
<text x="75.4" y="139.3">10</text>
<text x="83.8" y="139.3">12</text>
<text x="91.7" y="139.3">14</text>
<text x="124.4" y="138.8">0</text>
<text x="133.3" y="138.8">2</text>
<text x="142.2" y="138.8">4</text>
<text x="151.1" y="138.8">6</text>
<text x="160.1" y="138.8">8</text>
<text x="168.8" y="138.8">10</text>
<text x="177.4" y="138.8">12</text>
<text x="30.5" y="155.9">5.0</text>
<text x="94.6" y="156">100</text>
<text x="120.5" y="155.8">9.0</text>
<text x="184.4" y="155.9">100</text>
<text x="30.5" y="159.6">4.5</text>
<text x="74.4" y="157.4">Δ</text>
<text x="75.9" y="157.4">T °C</text>
<text x="120.5" y="160">8.0</text>
<text x="165.6" y="157.6">ΔT °C</text>
<text x="30.5" y="167.1">3.5</text>
<text x="30.5" y="163.3">4.0</text>
<text x="84.8" y="165.6">L</text>
<text x="94.7" y="163.7">80</text>
<text x="120.5" y="164.2">7.0</text>
<text x="184.5" y="163.7">80</text>
<text x="30.5" y="170.8">3.0</text>
<text x="94.7" y="171.5">60</text>
<text x="120.5" y="172.5">5.0</text>
<text x="120.5" y="168.2">6.0</text>
<text x="178.9" y="170.3">L</text>
<text x="184.5" y="171.1">60</text>
<text x="30.5" y="178.3">2.0</text>
<text x="30.5" y="174.6">2.5</text>
<text x="94.7" y="178.8">40</text>
<text x="120.5" y="176.5">4.0</text>
<text x="184.5" y="178.7">40</text>
<text x="30.5" y="185.6">1.0</text>
<text x="30.5" y="182">1.5</text>
<text x="94.7" y="185.7">20</text>
<text x="120.5" y="184.8">2.0</text>
<text x="120.5" y="180.9">3.0</text>
<text x="184.5" y="185.5">20</text>
<text x="30.5" y="189.4">0.5</text>
<text x="120.5" y="189">1.0</text>
<text x="30.5" y="192.9">0.0</text>
<text x="34.5" y="194.9">0</text>
<text x="40" y="194.8">1</text>
<text x="46.1" y="194.8">2</text>
<text x="51.8" y="194.8">3</text>
<text x="57.5" y="194.8">4</text>
<text x="63.4" y="194.8">5</text>
<text x="69.4" y="194.8">6</text>
<text x="75.1" y="194.8">7</text>
<text x="81.1" y="194.8">8</text>
<text x="87" y="194.8">9</text>
<text x="92.1" y="194.8">10</text>
<text x="94.7" y="192.7">0</text>
<text x="120.5" y="192.9">0.0</text>
<text x="124.2" y="194.7">0</text>
<text x="131.5" y="194.7">1</text>
<text x="138.7" y="194.7">2</text>
<text x="146" y="194.7">3</text>
<text x="153.4" y="194.7">4</text>
<text x="160.7" y="194.7">5</text>
<text x="167.8" y="194.7">6</text>
<text x="175.5" y="194.7">7</text>
<text x="182.7" y="194.7">8</text>
<text x="184.5" y="192.7">0</text>
<text x="30.9" y="215.3">8.0</text>
<text x="30.9" y="211.3">9.0</text>
<text x="77" y="213.1">ΔT °C</text>
<text x="95" y="211.4">100</text>
<text x="119.3" y="211.5">10.0</text>
<text x="160.7" y="214.4">ΔT °C</text>
<text x="184.1" y="211.4">100</text>
<text x="30.9" y="219.5">7.0</text>
<text x="90.1" y="217.6">L</text>
<text x="95.1" y="219.2">80</text>
<text x="120" y="219">8.0</text>
<text x="175.4" y="221.9">L</text>
<text x="184.2" y="219.1">80</text>
<text x="30.9" y="227.6">5.0</text>
<text x="30.9" y="223.6">6.0</text>
<text x="95.1" y="226.6">60</text>
<text x="119.9" y="226.5">6.0</text>
<text x="184.2" y="226.9">60</text>
<text x="30.9" y="231.4">4.0</text>
<text x="119.7" y="233.9">4.0</text>
<text x="30.9" y="235.8">3.0</text>
<text x="30.9" y="239.8">2.0</text>
<text x="95.1" y="234.2">40</text>
<text x="184.2" y="234.3">40</text>
<text x="30.9" y="244">1.0</text>
<text x="95.1" y="241">20</text>
<text x="119.9" y="241.2">2.0</text>
<text x="184.2" y="241.2">20</text>
<text x="30.9" y="248.3">0.0</text>
<text x="34.6" y="250.1">0</text>
<text x="41.1" y="250.1">1</text>
<text x="47.6" y="250.1">2</text>
<text x="54.3" y="250.1">3</text>
<text x="60.3" y="250.1">4</text>
<text x="67" y="250.1">5</text>
<text x="73.4" y="250.1">6</text>
<text x="80.2" y="250.1">7</text>
<text x="86.6" y="250.1">8</text>
<text x="93.2" y="250.1">9</text>
<text x="95.1" y="248.2">0</text>
<text x="119.9" y="248.4">0.0</text>
<text x="124" y="250.4">0</text>
<text x="131.6" y="250.3">1</text>
<text x="139.4" y="250.3">2</text>
<text x="147.2" y="250.3">3</text>
<text x="154.7" y="250.3">4</text>
<text x="162.6" y="250.3">5</text>
<text x="170.5" y="250.3">6</text>
<text x="178.1" y="250.3">7</text>
<text x="184.2" y="248.4">0</text>
</g>
</svg>
